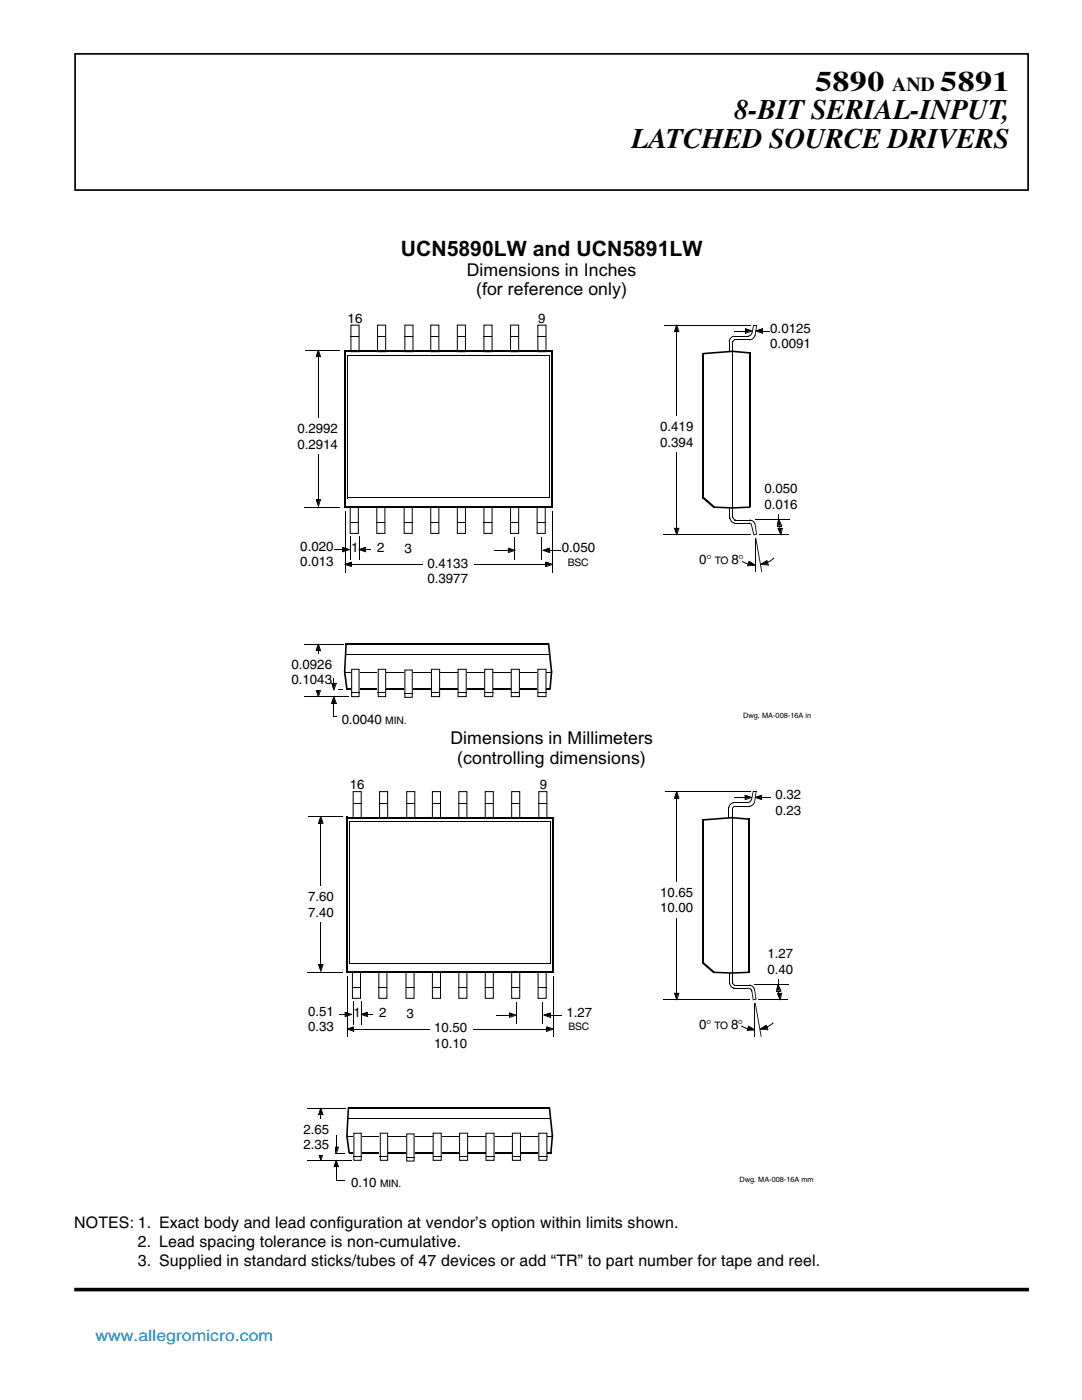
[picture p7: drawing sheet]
<svg xmlns="http://www.w3.org/2000/svg" width="216mm" height="279mm" viewBox="0 0 216 279" stroke-linecap="round" stroke-linejoin="round" font-family="sans-serif">
<path d="M15 10.8h190.1v27.1h-190.1z" fill="none" stroke="#000" stroke-width=".34"/>
<path d="M14.8 257.4h190.5" fill="none" stroke="#000" stroke-width=".72" stroke-linecap="butt"/>
<g fill="none" stroke="#000" stroke-width=".2">
<path d="M70 64.9h1.6v5.3h-1.6zM75.3 64.9h1.7v5.3h-1.7zM85.9 64.9h1.7v5.3h-1.7zM91.3 64.9h1.6v5.3h-1.6zM96.6 64.9h1.6v5.3h-1.6zM101.9 64.9h1.6v5.3h-1.6zM107.3 64.9h1.6v5.3h-1.6zM145.5 68.1v2M146.2 68.1v35.2M146.5 67.1h2.9M146.5 67.8h3.1M146.6 67.1a1.11 1.11 0 0 0-1.1 1.1"/>
<path d="M150.1 66.3a.88 .88 0 0 1-.9 .8M150.7 66.8a1.18 1.18 0 0 1-1.2 1M69.9 101.1h1.6v5.4h-1.6zM75.2 101.1h1.6v5.4h-1.6zM85.9 101.1h1.7v5.4h-1.7zM91.3 101.1h1.6v5.4h-1.6zM96.6 101.1h1.6v5.4h-1.6zM101.9 101.1h1.6v5.4h-1.6zM107.2 101.1h1.6v5.4h-1.6zM145.7 101.2v2.2M145.7 103.3a1.08 1.08 0 0 0 1 1.1M146.5 104.4h3.1"/>
<path d="M146.6 103.8h3.3M149.4 104.4l.5 .3M149.6 103.8a1.09 1.09 0 0 1 1.1 .9M154.4 111.4l-1.2 .8-1.5 .5M68.9 134.2h24.1M92.1 134.3h18"/>
</g>
<path d="M140.3 70.4v29M149.6 70.4v30.8M69.2 137.5h40.6" fill="none" stroke="#000" stroke-width=".29"/>
<g fill="#000">
<path d="M70 67.2h1.7v.1h-1.7zM75.3 67.2h1.7v.1h-1.7zM85.9 67.2h1.7v.1h-1.7zM91.2 67.2h1.8v.1h-1.8zM96.5 67.2h1.8v.1h-1.8zM101.8 67.2h1.8v.1h-1.8zM107.3 67.2h1.7v.1h-1.7zM146 70l3.6 .3v.3l-3.6-.3zM140.3 70.4l6-.4v.3l-5.7 .4h-.3zM150.3 64.8h.2v.2l-.3 1.4h-.2zM150.9 65h.1v.1l-.3 1.9h-.1zM140.1 99.2h.3l2.2 1.9v.3h-.3l-2.2-2z"/>
<path d="M69.8 104.2h1.8v.1h-1.8zM75.1 104.2h1.8v.1h-1.8zM85.9 104.2h1.7v.1h-1.7zM91.2 104.2h1.8v.1h-1.8zM96.5 104.2h1.8v.1h-1.8zM101.8 104.2h1.8v.1h-1.8zM107.1 104.2h1.8v.1h-1.8zM142.3 101.1l4 .1v.3l-4-.1zM146 101.2l3.7-.1v.3l-3.4 .1h-.3zM149.9 104.6h.1l.5 2.1h-.2zM150.6 104.6h.1l.3 2.1h-.1z"/>
</g>
<path d="M70.1 133.5h1.6v5.6h-1.6z" fill="#fff"/>
<path d="M70.2 133.6h1.4v5.4h-1.4z" fill="none" stroke="#000" stroke-width=".2"/>
<path d="M70.1 138.2h1.6v.2h-1.6z" fill="#000"/>
<path d="M75.4 133.5h1.6v5.6h-1.6z" fill="#fff"/>
<path d="M75.5 133.6h1.5v5.4h-1.5z" fill="none" stroke="#000" stroke-width=".2"/>
<path d="M75.4 138.2h1.6v.2h-1.6z" fill="#000"/>
<path d="M86 133.5h1.8v5.6h-1.8z" fill="#fff"/>
<path d="M86.1 133.6h1.6v5.4h-1.6z" fill="none" stroke="#000" stroke-width=".2"/>
<path d="M86.2 138.2h1.6v.2h-1.6z" fill="#000"/>
<path d="M91.3 133.5h1.8v5.6h-1.8z" fill="#fff"/>
<path d="M91.4 133.6h1.6v5.4h-1.6z" fill="none" stroke="#000" stroke-width=".2"/>
<path d="M91.5 138.2h1.6v.2h-1.6z" fill="#000"/>
<path d="M96.6 133.5h1.8v5.6h-1.8z" fill="#fff"/>
<path d="M96.7 133.6h1.6v5.4h-1.6z" fill="none" stroke="#000" stroke-width=".2"/>
<path d="M96.8 138.2h1.6v.2h-1.6z" fill="#000"/>
<path d="M101.9 133.5h1.8v5.6h-1.8z" fill="#fff"/>
<path d="M102 133.6h1.6v5.4h-1.6z" fill="none" stroke="#000" stroke-width=".2"/>
<path d="M102.1 138.2h1.5v.2h-1.5z" fill="#000"/>
<path d="M107.3 133.5h1.7v5.6h-1.7z" fill="#fff"/>
<g fill="none" stroke="#000" stroke-width=".2">
<path d="M61 69.9h6.9M63.5 71.1v28.6M69.3 70.9v28.5M69.4 70.9h40.2M80.8 64.9h1.6v5.3h-1.6zM109.7 70.9v28.4M132.6 64.9h17.3M135 66.1v39.4M146.5 66.1h2.3M69.4 99.4h40.2M155.4 99.3v4.4M60.8 101.3h7.1"/>
<path d="M68.8 102v12.2M70 107v4.7M70.1 112.6h38.9M71.6 107v4.7M80.6 101.1h1.7v5.4h-1.7zM102.8 107.3v4.4M108.1 107.3v4.4M110.3 102v12.2M132.3 106.7h17.4M150.6 103.6h6.9M150.7 107.4v6.8M151.5 106.7h5.9"/>
<path d="M60.8 128.6h7.8M60.8 139h8.9M63.5 129.8v8M64.6 137.7h3.7M69.1 130.6h40.5M107.3 133.6h1.6v5.4h-1.6zM66.6 140.3v2.8"/>
</g>
<g fill="#000">
<path d="M63 71.1h.6v.2h-.6zM63.5 69.8h.1v.2l-.4 1.3h-.2zM63.5 71.1h.6v.2h-.6zM63.5 69.8h.1l.5 1.5h-.2zM80.7 67.2h1.8v.1h-1.8zM134.5 66.1h.6v.2h-.6zM135 64.8h.1v.2l-.4 1.3h-.2zM135 66.1h.6v.2h-.6zM135 64.8h.1l.5 1.5h-.2zM148.7 66h.1v.6h-.1zM148.7 65.5h.1v.6h-.1zM148.7 65.5l1.5 .5v.1l-1.5-.4z"/>
<path d="M148.7 66.4l1.5-.4v.1l-1.4 .5h-.1zM150.3 64.8h.7v.2h-.7zM63 99.6h.2l.4 1.5h-.1zM63 99.6h.6v.1h-.6zM63.5 99.6h.6v.1h-.6zM63.9 99.6h.2v.1l-.5 1.4h-.1zM68.8 112.6l1.4 .4v.2l-1.4-.5zM70.1 112.6h.1v.6h-.1zM70.1 112.1h.1v.6h-.1zM68.8 112.6l1.4-.5v.2l-1.3 .4h-.1zM71.6 109.6l1.4 .5v.1l-1.4-.4zM72.9 109.6h1.2v.2h-1.2z"/>
<path d="M72.9 109.6h.1v.6h-.1zM72.9 109.2h.1v.6h-.1zM71.6 109.6l1.4-.4v.1l-1.3 .5h-.1zM80.6 104.2h1.7v.1h-1.7zM108.9 112.6h.1v.6h-.1zM108.9 112.1h.1v.6h-.1zM108.9 112.1l1.4 .5v.1l-1.4-.4zM108.9 113l1.4-.4v.1l-1.3 .5h-.1zM134.5 105.3h.2l.4 1.5h-.1zM134.5 105.3h.6v.2h-.6zM135 105.3h.6v.2h-.6zM135.4 105.3h.2v.2l-.5 1.3h-.1z"/>
<path d="M150.7 107.4h.2l1.2 6.8h-.2zM150.3 106.7l.7-.2v.2l-.5 .1h-.2zM63 137.6h.6v.2h-.6zM63 137.6h.2l.4 1.5h-.1zM63 129.8h.6v.2h-.6zM63.5 137.6h.6v.2h-.6zM63.5 128.5h.1l.5 1.5h-.2zM63.5 129.8h.6v.2h-.6zM63.5 128.5h.1v.1l-.4 1.4h-.2zM63.9 137.6h.2v.2l-.5 1.3h-.1zM66.6 139h.1v.1l-.4 1.3h-.2zM66.6 139h.1l.4 1.4h-.1z"/>
<path d="M68.6 133.9h.3l.5 3.7h-.3zM68.9 128.3h.3v.3l-.3 5.6h-.3zM107.4 138.2h1.6v.2h-1.6zM109.3 128.3h.3l.6 5.9h-.3zM109.9 133.9h.3v.3l-.3 3.4h-.3zM66.1 140.3h.6v.1h-.6zM66.6 140.3h.5v.1h-.5z"/>
</g>
<path d="M68.6 70.1h41.6v31.1h-41.6M68.8 70v31.4M68.9 128.5h40.7" fill="none" stroke="#000" stroke-width=".29"/>
<path d="M63.5 69.8l.4 1.3h-.9zM135 64.8l.4 1.3h-.9zM148.7 65.5l1.3 .5-1.3 .4zM63 99.6h.9l-.4 1.3zM68.8 112.6l1.3-.5v.9zM71.6 109.6l1.3-.4v.9zM108.9 112.1l1.3 .5-1.3 .4zM134.5 105.3h.9l-.4 1.4zM63 137.6h.9l-.4 1.4zM63.5 128.5l.4 1.3h-.9zM66.6 139l.4 1.3h-.9z" fill="#000"/>
<path d="M80.7 133.6h1.6v5.6h-1.6z" fill="#fff"/>
<path d="M80.8 133.7h1.5v5.5h-1.5z" fill="none" stroke="#000" stroke-width=".2"/>
<path d="M80.7 138.4h1.6v.1h-1.6z" fill="#000"/>
<g fill="#fff">
<path d="M58.5 83.5h10v7.1h-10z" fill-rule="evenodd"/>
<path d="M84.4 110.4h10v7h-10z" fill-rule="evenodd"/>
<path d="M130.8 83.1h8.6v7.1h-8.6z" fill-rule="evenodd"/>
<path d="M59 107h8.6v7h-8.6z" fill-rule="evenodd"/>
<path d="M57.3 130.5h10v7.1h-10z" fill-rule="evenodd"/>
</g>
<path d="M66.6 142.9h1.7v.2h-1.7z" fill="#000"/>
<g fill="#fff">
<path d="M67.3 141.5h14.9v3.9h-14.9z" fill-rule="evenodd"/>
<path d="M152.8 63.5h10v7.1h-10z" fill-rule="evenodd"/>
</g>
<path d="M155 104.9h.6v.2h-.6zM155.2 105.3h.6v.2h-.6zM155.2 105.3h.1l.6 1.5h-.1zM155.3 103.6h.2l.6 1.5h-.2zM155.3 103.6h.2v.1l-.3 1.4h-.2zM155.5 104.9h.1v.6h-.1zM155.5 104.9h.6v.2h-.6zM155.6 105.3h.6v.2h-.6zM156.1 105.3h.1v.2l-.3 1.3h-.1z" fill="#000"/>
<path d="M155.3 103.6l.6 1.3h-.9zM155.2 105.3h.9l-.3 1.4z" fill="#000"/>
<path d="M151.6 95.5h8.6v7h-8.6z" fill-rule="evenodd" fill="#fff"/>
<g fill="#000">
<path d="M150.7 66l1.5 .4v.2l-1.5-.5zM152.1 66h1.4v.1h-1.4zM152.1 66h.1v.6h-.1zM152.1 65.5h.1v.6h-.1zM150.7 66l1.5-.5v.2l-1.3 .4h-.2zM66.7 109.6h1.8v.2h-1.8zM68.3 109.2l1.5 .4v.2l-1.5-.5zM68.3 109.2h.2v.6h-.2zM68.3 109.6h.2v.6h-.2zM68.3 110.1l1.5-.5v.2l-1.3 .4h-.2zM101.4 109.3l1.4 .5v.1l-1.4-.4zM101.4 109.3h.1v.6h-.1z"/>
<path d="M101.4 109.8h.1v.6h-.1zM101.4 110.2l1.4-.4v.1l-1.3 .5h-.1zM108.3 109.8l1.5 .4v.2l-1.5-.5zM109.6 109.8h.2v.6h-.2zM109.6 109.3h.2v.6h-.2zM108.3 109.8l1.5-.5v.2l-1.4 .4h-.1zM149.3 112.4h.3v.2h-.3zM149.3 112.4h.1v.2l-.1 .4h-.2zM149.4 112l1.3 .7v.2l-1.3-.8zM149.4 112h.2v.1l-.2 .5h-.1zM149.1 112.9l1.6-.2v.2l-1.4 .1h-.2zM151.8 112.6l1.6 .1v.2l-1.6-.2z"/>
<path d="M153 112.3h.3v.1h-.3zM153 111.8h.1l.2 .6h-.2zM151.8 112.6l1.3-.8v.2l-1.2 .7h-.1zM153.1 112.3h.2l.1 .6h-.1zM66.1 136.3h.2l.4 1.5h-.1zM66.1 136.3h.6v.1h-.6zM66.6 135.3h.1v1.1h-.1zM66.6 136.3h.5v.1h-.5zM67 136.3h.1v.1l-.4 1.4h-.1zM150.2 157.9h.1v.2l-.2 1.6h-.2zM150.8 158.1h.1v.1l-.3 1.9h-.1zM70.4 160.3h1.8v.1h-1.8z"/>
<path d="M75.7 160.3h1.7v.1h-1.7zM86.2 160.3h1.8v.1h-1.8zM91.5 160.3h1.7v.1h-1.7zM96.8 160.3h1.7v.1h-1.7zM102 160.3h1.8v.1h-1.8zM107.4 160.3h1.8v.1h-1.8zM146 163l3.5 .3v.3l-3.5-.3zM140.2 163.5l6-.5v.3l-5.7 .5h-.3zM70.2 197h1.8v.1h-1.8zM75.5 197h1.8v.1h-1.8zM86.2 197h1.8v.1h-1.8zM91.5 197h1.7v.1h-1.7z"/>
<path d="M96.8 197h1.7v.1h-1.7zM102 197h1.8v.1h-1.8zM107.3 197h1.8v.1h-1.8zM140.1 192h.3l2.2 1.9v.3h-.3l-2.2-1.9zM142.3 193.9l3.9 .1v.3l-3.9-.1zM146 194l3.6-.1v.3l-3.6 .1zM149.9 197.4h.2l.2 2.1h-.1zM150.5 197.4h.1l.3 2.1h-.1z"/>
</g>
<path d="M150.7 66l1.4-.5v.9zM68.3 109.2l1.4 .4-1.4 .5zM101.4 109.3l1.3 .5-1.3 .4zM108.3 109.8l1.3-.5v.9zM149.4 112l1.2 .7-1.5 .2zM151.8 112.6l1.2-.8 .3 .9zM66.1 136.3h.9l-.4 1.3z" fill="#000"/>
<g fill="none" stroke="#000" stroke-width=".2">
<path d="M146.6 67.8l-.3 .2v.3M98.7 109.8h2.8M109.6 109.8h2.2M146.2 103.1a.66 .66 0 0 0 .7 .7M148.1 112l1.5 .6 1 .2M70.5 158h1.6v5.3h-1.6zM75.7 158h1.7v5.3h-1.7zM86.3 158h1.6v5.3h-1.6zM91.6 158h1.6v5.3h-1.6zM96.8 158h1.6v5.3h-1.6zM102.1 158h1.6v5.3h-1.6zM107.5 158h1.6v5.3h-1.6z"/>
<path d="M150 159.5a.88 .88 0 0 1-.9 .7M145.4 161.1v2.1M146.2 161.3v34.9M146.4 160.2h2.9M146.5 160.2a1.1 1.1 0 0 0-1.1 1.1M146.5 160.9h3.1M150.5 160a1.1 1.1 0 0 1-1 .9M70.3 194h1.6v5.2h-1.6zM75.6 194h1.6v5.2h-1.6zM86.3 194h1.6v5.2h-1.6zM91.6 194h1.6v5.2h-1.6zM96.8 194h1.6v5.2h-1.6z"/>
<path d="M102.1 194h1.6v5.2h-1.6zM107.4 194h1.6v5.2h-1.6zM145.6 194.2v2.2M145.6 196.1a1.09 1.09 0 0 0 1 1.1M146.4 197.2h2.9M146.5 196.6h3.3M149.2 197.2a.7 .7 0 0 1 .8 .6M149.5 196.6a1.07 1.07 0 0 1 1.1 1M154.3 204.1l-1.2 .9-1.5 .4M69.4 226.7h23M92.8 226.9h17.4"/>
</g>
<path d="M140.2 163.5v28.8M149.5 163.3v30.9M69.7 230h40.4" fill="none" stroke="#000" stroke-width=".29"/>
<path d="M70.5 226.1h1.7v5.5h-1.7z" fill="#fff"/>
<path d="M70.6 226.2h1.5v5.4h-1.5z" fill="none" stroke="#000" stroke-width=".2"/>
<path d="M70.5 230.8h1.7v.1h-1.7z" fill="#000"/>
<path d="M75.8 226.1h1.6v5.5h-1.6z" fill="#fff"/>
<path d="M75.9 226.2h1.5v5.4h-1.5z" fill="none" stroke="#000" stroke-width=".2"/>
<path d="M75.8 230.8h1.6v.1h-1.6z" fill="#000"/>
<path d="M86.4 226.1h1.7v5.5h-1.7z" fill="#fff"/>
<path d="M86.4 226.2h1.6v5.4h-1.6z" fill="none" stroke="#000" stroke-width=".2"/>
<path d="M86.5 230.8h1.6v.1h-1.6z" fill="#000"/>
<path d="M91.6 226.1h1.8v5.5h-1.8z" fill="#fff"/>
<path d="M91.7 226.2h1.6v5.4h-1.6z" fill="none" stroke="#000" stroke-width=".2"/>
<path d="M91.8 230.8h1.6v.1h-1.6z" fill="#000"/>
<path d="M96.9 226.1h1.8v5.5h-1.8z" fill="#fff"/>
<path d="M97 226.2h1.6v5.4h-1.6z" fill="none" stroke="#000" stroke-width=".2"/>
<path d="M97 230.8h1.7v.1h-1.7z" fill="#000"/>
<path d="M102.2 226.1h1.7v5.5h-1.7z" fill="#fff"/>
<path d="M102.2 226.2h1.7v5.4h-1.7z" fill="none" stroke="#000" stroke-width=".2"/>
<path d="M102.3 230.8h1.5v.1h-1.5z" fill="#000"/>
<path d="M107.4 226.1h1.8v5.5h-1.8z" fill="#fff"/>
<g fill="none" stroke="#000" stroke-width=".2">
<path d="M81.2 158h1.6v5.3h-1.6zM132.6 158h17.2M135 159.2v39.1M146.4 159.2h2.3M152 159.2h3.8M61.5 163h6.8M64 164.2v28.4M69.7 164h40.1M69.7 163.9v28.4M109.9 163.9v28.2M61.3 194.1h7M69.3 194.8v12.1"/>
<path d="M69.7 192.2h40.1M70.5 199.8v4.6M72.1 199.8v4.6M81 194h1.6v5.2h-1.6zM110.4 194.8v12.1M132.3 199.5h17.3M150.5 196.5h6.9M151.4 199.5h5.8M155.2 192.1v4.4M65.6 202.5h3.3M70.5 205.4h38.7M103 200v4.4"/>
<path d="M108.2 200v4.4M150.6 200.2v6.7M61.3 221.2h7.8M61.3 231.6h8.8M64 222.4v7.9M65.1 230.3h3.7M67.1 226.5v2.5M67.1 232.8v2.8M69.5 223.2h40.4M107.5 226.2h1.6v5.4h-1.6z"/>
</g>
<g fill="#000">
<path d="M134.5 159.2h.6v.2h-.6zM135 157.9h.1v.2l-.4 1.3h-.2zM135 159.2h.6v.2h-.6zM135 157.9h.1l.5 1.5h-.2zM148.6 159.1h.1v.6h-.1zM148.6 158.6h.1v.6h-.1zM148.6 158.6l1.5 .5v.1l-1.5-.4zM148.6 159.5l1.5-.4v.1l-1.4 .5h-.1zM150.2 157.9h.7v.2h-.7zM150.6 159.1l1.5 .4v.2l-1.5-.5zM152 159.1h.1v.6h-.1zM152 158.6h.1v.6h-.1z"/>
<path d="M150.6 159.1l1.5-.5v.2l-1.3 .4h-.2zM63.5 164.2h.6v.1h-.6zM64 162.9h.1v.1l-.4 1.3h-.2zM64 164.2h.5v.1h-.5zM64 162.9h.1l.4 1.4h-.1zM81.1 160.3h1.7v.1h-1.7zM63.5 192.4h.2l.4 1.5h-.1zM63.5 192.4h.6v.2h-.6zM64 192.4h.5v.2h-.5zM64.4 192.4h.1v.2l-.4 1.3h-.1zM80.9 197h1.8v.1h-1.8zM134.5 198.1h.2l.4 1.5h-.1z"/>
<path d="M134.5 198.1h.6v.2h-.6zM135 198.1h.6v.2h-.6zM135.4 198.1h.2v.2l-.5 1.3h-.1zM150.2 199.5l.7-.2v.2l-.6 .1h-.1zM68.8 201.9l1.4 .5v.1l-1.4-.4zM68.8 201.9h.1v.6h-.1zM68.8 202.4h.1v.6h-.1zM69.2 205.3l1.5 .4v.2l-1.5-.4zM68.8 202.8l1.4-.4v.1l-1.3 .5h-.1zM70.5 205.3h.2v.6h-.2zM70.5 204.9h.2v.6h-.2zM69.2 205.3l1.5-.4v.1l-1.3 .5h-.2z"/>
<path d="M72 202.4l1.5 .4v.2l-1.5-.5zM73.3 202.4h1.2v.1h-1.2zM73.3 202.4h.2v.6h-.2zM73.3 201.9h.2v.6h-.2zM72 202.4l1.5-.5v.2l-1.3 .4h-.2zM109.1 205.3h.1v.6h-.1zM109.1 204.9h.1v.6h-.1zM109.1 204.9l1.4 .4v.2l-1.4-.5zM109.1 205.7l1.4-.4v.2l-1.3 .4h-.1zM150.6 200.2h.2l1.2 6.7h-.2zM63.5 230.2h.6v.1h-.6zM63.5 230.2h.2l.4 1.4h-.1z"/>
<path d="M63.5 222.4h.6v.2h-.6zM64 230.2h.5v.1h-.5zM64 221.1h.1l.4 1.5h-.1zM64 222.4h.5v.2h-.5zM64 221.1h.1v.2l-.4 1.3h-.2zM64.4 230.2h.1v.1l-.4 1.3h-.1zM66.6 228.9h.1l.5 1.4h-.2zM66.6 228.9h.6v.1h-.6zM66.6 232.8h.6v.2h-.6zM67 228.9h.6v.1h-.6zM67 231.5h.2v.1l-.5 1.4h-.1zM67 232.8h.6v.2h-.6z"/>
<path d="M67 231.5h.2l.4 1.5h-.1zM67.5 228.9h.1v.1l-.4 1.3h-.2zM69.1 226.5h.3l.4 3.7h-.3zM69.4 221h.3v.3l-.3 5.5h-.3zM107.6 230.8h1.6v.1h-1.6zM109.5 221h.3l.6 5.8h-.3zM110.1 226.5h.3v.3l-.3 3.4h-.3z"/>
</g>
<path d="M69.1 163.2h41.3v30.8M69.2 163v31.2M69.1 194h41.4M69.4 221.1h40.2" fill="none" stroke="#000" stroke-width=".29"/>
<g fill="#000">
<path d="M135 157.9l.4 1.3h-.9zM148.6 158.6l1.3 .5-1.3 .4zM150.6 159.1l1.4-.5v.9zM64 162.9l.4 1.3h-.9zM63.5 192.4h.9l-.4 1.4zM134.5 198.1h.9l-.4 1.4zM69.2 205.3l1.3-.4v.8zM68.8 201.9l1.3 .5-1.3 .4zM72 202.4l1.3-.5v.9zM109.1 204.9l1.3 .4-1.3 .4zM63.5 230.2h.9l-.4 1.3zM64 221.1l.4 1.3h-.9z"/>
<path d="M66.6 228.9h.9l-.5 1.3zM67 231.5l.5 1.3h-.9z"/>
</g>
<path d="M81.1 226.2h1.6v5.6h-1.6z" fill="#fff"/>
<path d="M81.2 226.3h1.4v5.4h-1.4z" fill="none" stroke="#000" stroke-width=".2"/>
<path d="M81.1 230.9h1.6v.2h-1.6z" fill="#000"/>
<g fill="#fff">
<path d="M60.6 176.9h7v7.1h-7z" fill-rule="evenodd"/>
<path d="M85.8 203.1h8.5v7h-8.5z" fill-rule="evenodd"/>
<path d="M130.9 176.1h8.5v7h-8.5z" fill-rule="evenodd"/>
<path d="M60.6 199.8h7v7h-7z" fill-rule="evenodd"/>
<path d="M59.7 223.3h7v7h-7z" fill-rule="evenodd"/>
</g>
<path d="M67 235.4h1.8v.2h-1.8z" fill="#000"/>
<path d="M153.9 156.6h7v7h-7z" fill-rule="evenodd" fill="#fff"/>
<path d="M154.9 197.7h.6v.1h-.6zM155 198.1h.6v.2h-.6zM155 198.1h.2l.6 1.5h-.2zM155.2 196.4h.1l.6 1.4h-.1zM155.2 196.4h.1v.1l-.3 1.3h-.1zM155.3 197.7h.2v.6h-.2zM155.3 197.7h.6v.1h-.6zM155.5 198.1h.6v.2h-.6zM155.9 198.1h.2v.2l-.3 1.3h-.2z" fill="#000"/>
<path d="M155.2 196.4l.6 1.3h-.9zM155 198.1h.9l-.3 1.4z" fill="#000"/>
<path d="M152.2 188.3h7.1v7.1h-7.1z" fill-rule="evenodd" fill="#fff"/>
<g fill="#000">
<path d="M101.6 202.1l1.4 .4v.2l-1.4-.5zM101.6 202.1h.1v.6h-.1zM101.6 202.5h.1v.6h-.1zM101.6 203l1.4-.5v.2l-1.3 .4h-.1zM108.5 202.5l1.4 .5v.1l-1.4-.4zM109.8 202.5h.1v.6h-.1zM109.8 202.1h.1v.6h-.1zM108.5 202.5l1.4-.4v.1l-1.3 .5h-.1zM149.2 205.2h.3v.1h-.3zM149.2 205.2h.1v.1l-.1 .4h-.2zM149.3 204.7l1.3 .8v.1l-1.3-.7zM149.3 204.7h.2v.2l-.2 .4h-.1z"/>
<path d="M149 205.6l1.6-.1v.1l-1.4 .1h-.2zM151.7 205.3l1.6 .2v.1l-1.6-.1zM152.8 205h.3v.2h-.3zM152.8 204.6h.2l.1 .6h-.1zM151.7 205.3l1.3-.7v.1l-1.2 .8h-.1zM153 205h.1l.2 .6h-.2z"/>
</g>
<path d="M101.6 202.1l1.3 .4-1.3 .5zM108.5 202.5l1.3-.4v.9zM149.3 204.7l1.2 .8-1.5 .1zM151.7 205.3l1.1-.7 .3 .9z" fill="#000"/>
<path d="M146.7 160.9l-.5 .3v.3M146.2 196.1v.2l.5 .3M98.9 202.6h2.8M109.8 202.6h2.2M147.9 204.7l1.3 .6 1.3 .2" fill="none" stroke="#000" stroke-width=".2"/>
<g font-size="5.6">
<text x="146.6" y="23.8">8-BIT SERIAL-INPUT,</text>
<text x="162.6" y="18.2">5890</text>
<text x="187.6" y="18.2">5891</text>
<text x="126" y="29.5">LATCHED SOURCE DRIVERS</text>
</g>
<text font-size="4.2" x="80" y="51.1">UCN5890LW and UCN5891LW</text>
<text font-size="4" x="178.1" y="18.2">AND</text>
<g font-size="3.5">
<text x="93.1" y="55">Dimensions in Inches</text>
<text x="95" y="58.9">(for reference only)</text>
<text x="89.9" y="148.5">Dimensions in Millimeters</text>
<text x="91.2" y="152.4">(controlling dimensions)</text>
</g>
<g font-size="3.2">
<text x="14.8" y="245.1">NOTES: 1. Exact body and lead configuration at vendor’s option within limits shown.</text>
<text x="27.5" y="248.9">2. Lead spacing tolerance is non-cumulative.</text>
<text x="27.5" y="252.7">3. Supplied in standard sticks/tubes of 47 devices or add “TR” to part number for tape and reel.</text>
</g>
<text font-size="3.2" fill="#007ac1" x="19" y="267.5">www.allegromicro.com</text>
<g font-size="2.7">
<text x="69.4" y="64.4">16</text>
<text x="107.4" y="64.4">9</text>
<text x="153.7" y="66.4">0.0125</text>
<text x="153.7" y="69.5">0.0091</text>
<text x="59.3" y="86.5">0.2992</text>
<text x="59.3" y="89.6">0.2914</text>
<text x="131.7" y="86">0.419</text>
<text x="131.7" y="89.1">0.394</text>
<text x="152.5" y="98.4">0.050</text>
<text x="152.5" y="101.5">0.016</text>
<text x="59.9" y="109.9">0.020</text>
<text x="59.9" y="113">0.013</text>
<text x="70.1" y="110.2">1</text>
<text x="75.3" y="110.2">2</text>
<text x="80.7" y="110.4">3</text>
<text x="85.3" y="113.3">0.4133</text>
<text x="112.1" y="110.2">0.050</text>
<text x="139.5" y="112.6">0°</text>
<text x="146" y="112.6">8°</text>
<text x="85.3" y="116.4">0.3977</text>
<text x="58.2" y="133.5">0.0926</text>
<text x="58.2" y="136.6">0.1043</text>
<text x="68.2" y="144.4">0.0040</text>
</g>
<g font-size="2.6">
<text x="69.8" y="157.5">16</text>
<text x="107.7" y="157.5">9</text>
<text x="154.7" y="159.5">0.32</text>
<text x="154.7" y="162.6">0.23</text>
<text x="61.5" y="179.9">7.60</text>
<text x="131.7" y="179">10.65</text>
<text x="61.5" y="182.9">7.40</text>
<text x="131.7" y="182.1">10.00</text>
<text x="153.1" y="191.3">1.27</text>
<text x="153.1" y="194.3">0.40</text>
<text x="61.5" y="202.7">0.51</text>
<text x="70.5" y="203">1</text>
<text x="75.7" y="203">2</text>
<text x="81.1" y="203.1">3</text>
<text x="113" y="203">1.27</text>
<text x="61.5" y="205.7">0.33</text>
<text x="86.6" y="206">10.50</text>
<text x="86.6" y="209.1">10.10</text>
<text x="139.5" y="205.3">0°</text>
<text x="145.9" y="205.3">8°</text>
<text x="60.6" y="226.2">2.65</text>
<text x="60.6" y="229.3">2.35</text>
<text x="70.1" y="236.9">0.10</text>
</g>
<g font-size="2.1">
<text x="113.3" y="112.9">BSC</text>
<text x="142.6" y="112.6">TO</text>
<text x="76.9" y="144.4">MIN.</text>
</g>
<g font-size="2">
<text x="113.4" y="205.6">BSC</text>
<text x="142.6" y="205.3">TO</text>
<text x="75.8" y="236.9">MIN.</text>
</g>
<g font-size="1.5">
<text x="148.3" y="143.4">Dwg. MA-008-16A in</text>
<text x="147.6" y="235.9">Dwg. MA-008-16A mm</text>
</g>
</svg>
